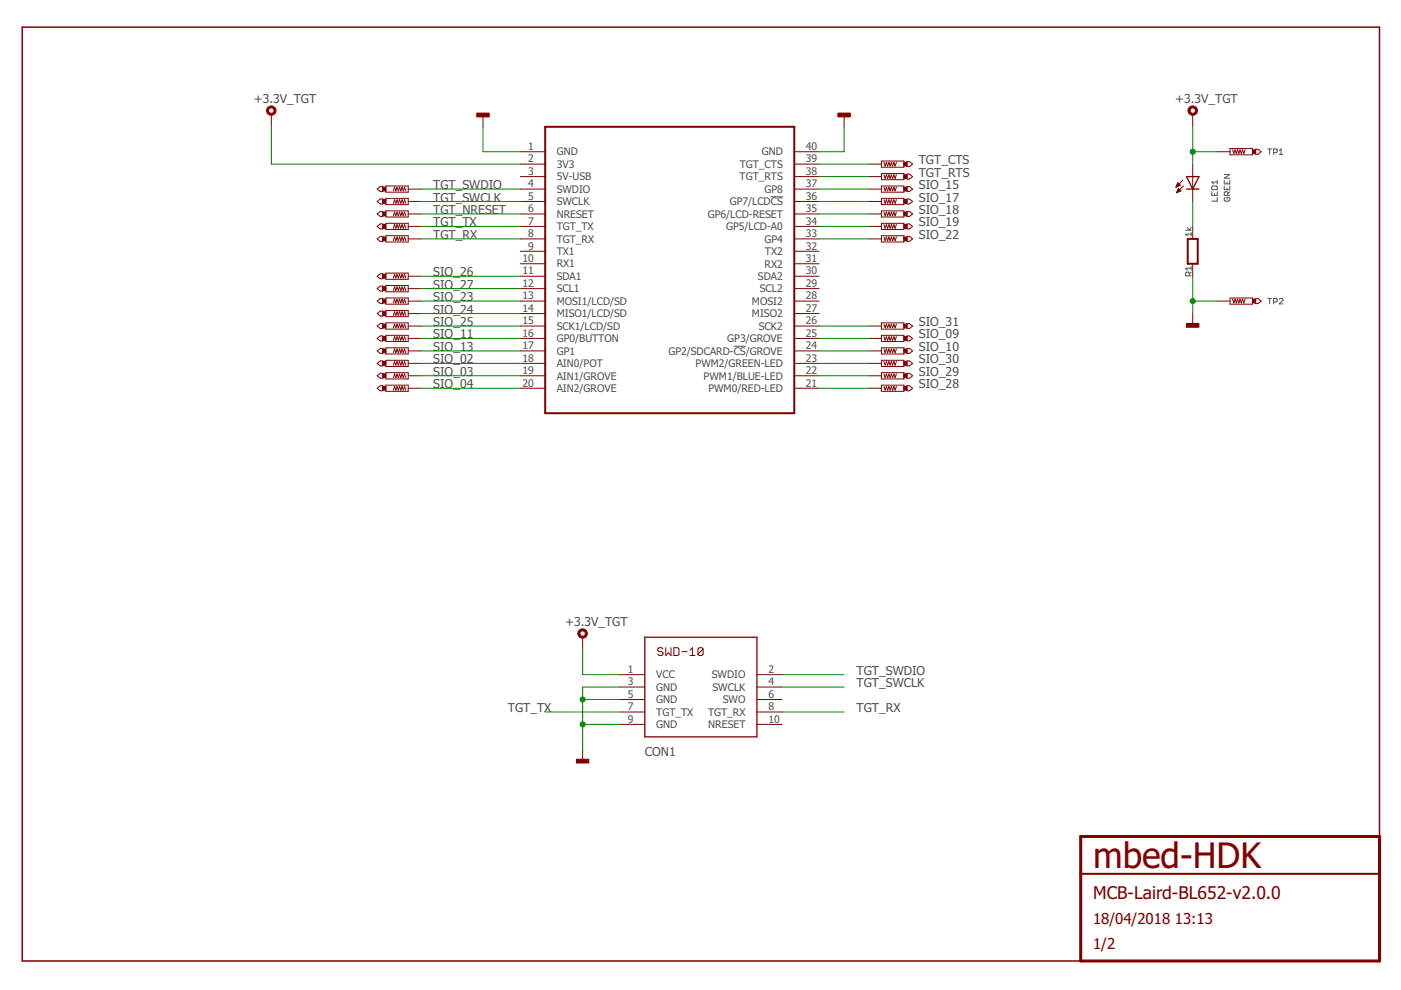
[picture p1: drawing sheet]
<svg xmlns="http://www.w3.org/2000/svg" width="297mm" height="210mm" viewBox="0 0 297 210" stroke-linecap="round" stroke-linejoin="round" font-family="sans-serif">
<g fill="none" stroke="#505050" stroke-width=".21">
<path d="M256.9 39.6l.2-.2h.8l.2 .2v.6h-1.2zM258.1 38.2v.8M258.1 38.6h-1.2l.4 .4M259.6 38.2v.8h1.1v-.8M259.6 39.4v.8h1.1v-.8M259.6 37h1.1l-1.1 .8h1.1M260.1 38.6v.4M260.1 39.8v.4M268.8 31.6h.8M269.2 31.6v1.1M270 32.4h.6l.2-.2v-.4l-.2-.2h-.6v1.1M271.2 32l.4-.4v1.1"/>
<path d="M271.2 32.7h.8M163.4 41.7h2.6M251.4 48.8h1.1M251.8 48.2l.4 .6 .3-.6M252.2 58.5v-.6l-.2-.2h-.4l-.2 .2v.6h1.1M252.5 49.7h-1.1l.4 .3M252.5 49.3v.7M252.5 56.5v.8M252.5 57.7l-.3 .4M252.5 56.9h-1.1l.4 .4M256.9 40.7v.7h1.2v-.7M257.5 41v.4"/>
<path d="M258.1 41.9v.8h-1.2M259.8 41.9l-.2 .2v.4l.2 .2h.7l.2-.2v-.4l-.2-.2h-.4v.3M260.3 41.4v-.5l-.2-.2h-.3l-.2 .2v.5h1.1M260.7 40.7l-.4 .3M155.6 73.4h2.5M268.8 63.3h.8M269.2 63.3v1.1M270 64h.6l.2-.2v-.3l-.2-.2h-.6v1.1M271.2 63.5l.2-.2h.4l.2 .2v.1l-.8 .8h.8"/>
</g>
<path d="M292.5 177.4v-171.6h-287.8v198h224.4" fill="none" stroke="#800000" stroke-width=".32"/>
<path d="M229.1 177.4h63.4v26.4h-63.4z" fill="none" stroke="#800000" stroke-width=".63"/>
<path d="M115.6 26.9h52.8v60.7h-52.8zM251.8 50.7h2.1v5.2h-2.1zM229.1 185.3h63.4" fill="none" stroke="#800000" stroke-width=".42"/>
<g fill="#800000" stroke="#800000" stroke-width=".21">
<path d="M56.7 22.9a1.01 1.01 0 0 1 1.6 0 1.01 1.01 0 0 1-.5 1.5 1.01 1.01 0 0 1-1.3-.9h.4a.59 .59 0 0 1 .9-.6 .59 .59 0 0 1 .1 1 .59 .59 0 0 1-.9-.3l-.1-.1h-.4z" fill-rule="evenodd"/>
<path d="M252.1 22.9a1 1 0 0 1 1.6 0 1 1 0 0 1-.5 1.5 1 1 0 0 1-1.3-.9h.4a.58 .58 0 0 1 .8-.6 .58 .58 0 0 1 .2 1 .58 .58 0 0 1-1-.3v-.1h-.4z" fill-rule="evenodd"/>
<path d="M122.7 133.7a1.01 1.01 0 0 1 1.6 0 1.01 1.01 0 0 1-.5 1.6 1.01 1.01 0 0 1-1.3-1h.4a.58 .58 0 0 1 .8-.6 .58 .58 0 0 1 .2 1 .58 .58 0 0 1-.9-.2l-.1-.2h-.4z" fill-rule="evenodd"/>
</g>
<g fill="none" stroke="#800000" stroke-width=".21">
<path d="M57.5 24.2v2.7M81.8 39.4h4.8v1.3h-4.8zM102.4 24.2v2.7M110.3 32.2h5.3M110.3 34.8h5.3M110.3 37.4h5.3M168.4 32.2h5.3M168.4 34.8h5.3M168.4 37.4h5.3M179 24.2v2.7M184.2 34.8h2.7M184.2 37.4h2.7"/>
<path d="M186.9 39.4h4.7v1.3h-4.7zM186.9 34.1h4.7v1.4h-4.7zM186.9 36.8h4.7v1.3h-4.7zM187.4 39.7l.3 .8 .2-.8 .3 .8 .3-.8 .2 .8 .3-.8 .3 .8 .2-.8 .3 .8 .3-.8M187.4 37l.3 .8 .2-.8 .3 .8 .3-.8 .2 .8 .3-.8 .3 .8 .2-.8 .3 .8 .3-.8M187.4 34.4l.3 .8 .2-.8 .3 .8 .3-.8 .2 .8 .3-.8 .3 .8 .2-.8 .3 .8 .3-.8M192.3 34.3h.5l.7 .5-.7 .5h-.5zM192.3 36.9h.5l.7 .5-.7 .6h-.5zM192.3 39.6h.5l.7 .5-.7 .5h-.5zM249.3 39.6h.2M249.4 39.5h.4M249.4 39.4h.7"/>
<path d="M249.5 39.2h.7M249.6 39.1h.5M249.6 39h.3M249.7 38.9h.1M249.7 38.8l.5 .5-.9 .4zM249.9 39.9l.5 .6-1 .4zM250.8 38.2l-1.5 1.5M250.9 39.4l-1.5 1.5M252.9 24.2v2.7M252.9 34.8v7.9M258.2 32.2h2.6M260.8 31.5h4.8v1.3h-4.8z"/>
<path d="M261.3 31.8l.3 .8 .3-.8 .2 .8 .3-.8 .3 .8 .2-.8 .3 .8 .2-.8 .3 .8 .3-.8M266.2 31.6h.5l.7 .6-.7 .5h-.5zM80 40.1l.6-.5h.6v1h-.6zM80 42.7l.6-.5h.6v1h-.6zM80 45.4l.6-.6h.6v1.1h-.6zM80 48l.6-.5h.6v1h-.6zM80 50.7l.6-.6h.6v1.1h-.6zM80 58.6l.6-.6h.6v1.1h-.6zM81.8 42.1h4.8v1.3h-4.8zM81.8 44.7h4.8v1.3h-4.8zM81.8 47.3h4.8v1.4h-4.8zM81.8 50h4.8v1.3h-4.8z"/>
<path d="M81.8 57.9h4.8v1.3h-4.8zM83.4 58.9l.3-.7 .2 .7 .3-.7 .3 .7 .2-.7 .3 .7 .2-.7 .3 .7 .3-.7 .2 .7M83.4 40.5l.3-.8 .2 .8 .3-.8 .3 .8 .2-.8 .3 .8 .2-.8 .3 .8 .3-.8 .2 .8M83.4 43.1l.3-.8 .2 .8 .3-.8 .3 .8 .2-.8 .3 .8 .2-.8 .3 .8 .3-.8 .2 .8M83.4 45.8l.3-.8 .2 .8 .3-.8 .3 .8 .2-.8 .3 .8 .2-.8 .3 .8 .3-.8 .2 .8M83.4 48.4l.3-.8 .2 .8 .3-.8 .3 .8 .2-.8 .3 .8 .2-.8 .3 .8 .3-.8 .2 .8M83.4 51l.3-.8 .2 .8 .3-.8 .3 .8 .2-.8 .3 .8 .2-.8 .3 .8 .3-.8 .2 .8M86.6 40.1h2.6M86.6 42.7h2.6M86.6 45.4h2.6M86.6 48h2.6M86.6 50.7h2.6"/>
<path d="M86.6 58.6h2.6M110.3 40.1h5.3M110.3 42.7h5.3M110.3 45.4h5.3M110.3 48h5.3M110.3 50.7h5.3M110.3 53.3h5.3M110.3 55.9h5.3M110.3 58.6h5.3M168.4 40.1h5.3M168.4 42.7h5.3M168.4 45.4h5.3"/>
<path d="M168.4 48h5.3M168.4 50.7h5.3M168.4 53.3h5.3M168.4 55.9h5.3M168.4 58.6h5.3M184.2 40.1h2.7M184.2 42.7h2.7M184.2 45.4h2.7M184.2 48h2.7M184.2 50.7h2.7M186.9 42.1h4.7v1.3h-4.7zM186.9 44.7h4.7v1.3h-4.7z"/>
<path d="M186.9 47.3h4.7v1.4h-4.7zM186.9 50h4.7v1.3h-4.7zM187.4 50.2l.3 .8 .2-.8 .3 .8 .3-.8 .2 .8 .3-.8 .3 .8 .2-.8 .3 .8 .3-.8M187.4 47.6l.3 .8 .2-.8 .3 .8 .3-.8 .2 .8 .3-.8 .3 .8 .2-.8 .3 .8 .3-.8M187.4 45l.3 .8 .2-.8 .3 .8 .3-.8 .2 .8 .3-.8 .3 .8 .2-.8 .3 .8 .3-.8M187.4 42.3l.3 .8 .2-.8 .3 .8 .3-.8 .2 .8 .3-.8 .3 .8 .2-.8 .3 .8 .3-.8M192.3 42.2h.5l.7 .5-.7 .5h-.5zM192.3 44.8h.5l.7 .6-.7 .5h-.5zM192.3 47.5h.5l.7 .5-.7 .5h-.5zM192.3 50.1h.5l.7 .6-.7 .5h-.5zM249.5 40.8h.2M249.6 40.6h.4"/>
<path d="M249.6 40.5h.7M249.7 40.4h.6M249.7 40.3h.4M249.8 40.1h.2M249.8 40h.1M252.9 48v2.7M252.9 55.9v2.7M80 63.8l.6-.5h.6v1.1h-.6zM80 61.2l.6-.5h.6v1h-.6zM80 66.5l.6-.5h.6v1h-.6zM80 69.1l.6-.5h.6v1.1h-.6zM80 71.8l.6-.6h.6v1.1h-.6z"/>
<path d="M80 74.4l.6-.5h.6v1h-.6zM80 77l.6-.5h.6v1.1h-.6zM80 79.7l.6-.6h.6v1.1h-.6zM81.8 63.2h4.8v1.3h-4.8zM81.8 60.5h4.8v1.4h-4.8zM81.8 65.8h4.8v1.3h-4.8zM81.8 68.5h4.8v1.3h-4.8zM81.8 71.1h4.8v1.3h-4.8zM81.8 73.7h4.8v1.4h-4.8zM81.8 76.4h4.8v1.3h-4.8zM81.8 79h4.8v1.3h-4.8zM83.4 61.6l.3-.8 .2 .8 .3-.8 .3 .8 .2-.8 .3 .8 .2-.8 .3 .8 .3-.8 .2 .8"/>
<path d="M83.4 64.2l.3-.8 .2 .8 .3-.8 .3 .8 .2-.8 .3 .8 .2-.8 .3 .8 .3-.8 .2 .8M83.4 66.9l.3-.8 .2 .8 .3-.8 .3 .8 .2-.8 .3 .8 .2-.8 .3 .8 .3-.8 .2 .8M83.4 69.5l.3-.8 .2 .8 .3-.8 .3 .8 .2-.8 .3 .8 .2-.8 .3 .8 .3-.8 .2 .8M83.4 72.2l.3-.8 .2 .8 .3-.8 .3 .8 .2-.8 .3 .8 .2-.8 .3 .8 .3-.8 .2 .8M83.4 74.8l.3-.8 .2 .8 .3-.8 .3 .8 .2-.8 .3 .8 .2-.8 .3 .8 .3-.8 .2 .8M83.4 77.4l.3-.8 .2 .8 .3-.8 .3 .8 .2-.8 .3 .8 .2-.8 .3 .8 .3-.8 .2 .8M86.6 63.8h2.6M86.6 61.2h2.6M86.6 66.5h2.6M86.6 69.1h2.6M86.6 71.8h2.6M86.6 74.4h2.6"/>
<path d="M86.6 77h2.6M86.6 79.7h2.6M110.3 63.8h5.3M110.3 61.2h5.3M110.3 66.5h5.3M110.3 69.1h5.3M110.3 71.8h5.3M110.3 74.4h5.3M110.3 77h5.3M110.3 79.7h5.3M168.4 63.8h5.3M168.4 61.2h5.3"/>
<path d="M168.4 66.5h5.3M168.4 69.1h5.3M168.4 71.8h5.3M168.4 74.4h5.3M168.4 77h5.3M168.4 79.7h5.3M184.2 69.1h2.7M184.2 71.8h2.7M184.2 74.4h2.7M184.2 77h2.7M184.2 79.7h2.7M186.9 68.5h4.7v1.3h-4.7z"/>
<path d="M186.9 71.1h4.7v1.3h-4.7zM186.9 73.7h4.7v1.4h-4.7zM186.9 76.4h4.7v1.3h-4.7zM186.9 79h4.7v1.3h-4.7zM187.4 79.3l.3 .8 .2-.8 .3 .8 .3-.8 .2 .8 .3-.8 .3 .8 .2-.8 .3 .8 .3-.8M187.4 76.6l.3 .8 .2-.8 .3 .8 .3-.8 .2 .8 .3-.8 .3 .8 .2-.8 .3 .8 .3-.8M187.4 74l.3 .8 .2-.8 .3 .8 .3-.8 .2 .8 .3-.8 .3 .8 .2-.8 .3 .8 .3-.8M187.4 71.4l.3 .8 .2-.8 .3 .8 .3-.8 .2 .8 .3-.8 .3 .8 .2-.8 .3 .8 .3-.8M187.4 68.7l.3 .8 .2-.8 .3 .8 .3-.8 .2 .8 .3-.8 .3 .8 .2-.8 .3 .8 .3-.8M192.3 68.6h.5l.7 .5-.7 .6h-.5zM192.3 71.2h.5l.7 .6-.7 .5h-.5zM192.3 73.9h.5l.7 .5-.7 .5h-.5z"/>
<path d="M192.3 76.5h.5l.7 .5-.7 .6h-.5zM192.3 79.1h.5l.7 .6-.7 .5h-.5zM252.9 66.5v2.6M258.2 63.8h2.6M260.8 63.2h4.8v1.3h-4.8zM261.3 63.4l.3 .8 .3-.8 .2 .8 .3-.8 .3 .8 .2-.8 .3 .8 .2-.8 .3 .8 .3-.8M266.2 63.3h.5l.7 .5-.7 .6h-.5zM80 82.3l.6-.5h.6v1h-.6zM81.8 81.7h4.8v1.3h-4.8zM83.4 80.1l.3-.8 .2 .8 .3-.8 .3 .8 .2-.8 .3 .8 .2-.8 .3 .8 .3-.8 .2 .8M83.4 82.7l.3-.8 .2 .8 .3-.8 .3 .8 .2-.8 .3 .8 .2-.8 .3 .8 .3-.8 .2 .8M86.6 82.3h2.6"/>
<path d="M110.3 82.3h5.3M168.4 82.3h5.3M184.2 82.3h2.7M186.9 81.7h4.7v1.3h-4.7zM187.4 81.9l.3 .8 .2-.8 .3 .8 .3-.8 .2 .8 .3-.8 .3 .8 .2-.8 .3 .8 .3-.8M192.3 81.8h.5l.7 .5-.7 .5h-.5zM123.5 135.1v2.7M140.6 137.6l-.3-.3h-.6l-.2 .3v.3l.2 .3h.6l.3 .2v.3l-.3 .3h-.6l-.2-.3M141.2 137.3v1.7l.5-.6 .6 .6v-1.7M142.9 137.3h.8l.3 .3v1.1l-.3 .3h-.8zM144.6 138.2h1.1M146.3 139h1.1"/>
<path d="M146.3 137.9l.5-.6v1.7M149.1 137.6l-.3-.3h-.5l-.3 .3v1.1M149.1 137.6v1.1l-.3 .3h-.5l-.3-.3M149.1 137.6l-1.1 1.1M123.5 158.9v2.6M131.4 143h5.3M131.4 145.7h5.3M131.4 148.3h5.3M131.4 151h5.3M131.4 153.6h5.3M160.5 143h5.3M160.5 145.7h5.3"/>
<path d="M160.5 148.3h5.3M160.5 151h5.3M160.5 153.6h5.3"/>
</g>
<g fill="#800000" stroke="#800000" stroke-width=".21">
<path d="M101.1 24h2.6v.8h-2.6z"/>
<path d="M177.7 24h2.6v.8h-2.6z"/>
<path d="M251.6 68.6h2.6v.8h-2.6z"/>
<path d="M265.5 31.8h.7v.8h-.7z"/>
<path d="M265.5 63.4h.7v.8h-.7z"/>
<path d="M122.2 161h2.6v.8h-2.6z"/>
<path d="M81.1 58.2h.7v.8h-.7z"/>
<path d="M81.1 60.8h.7v.8h-.7z"/>
<path d="M81.1 63.4h.7v.8h-.7z"/>
<path d="M81.1 66.1h.7v.8h-.7z"/>
<path d="M81.1 68.7h.7v.8h-.7z"/>
<path d="M81.1 71.4h.7v.8h-.7z"/>
<path d="M81.1 74h.7v.8h-.7z"/>
<path d="M81.1 76.6h.7v.8h-.7z"/>
<path d="M81.1 79.3h.7v.8h-.7z"/>
<path d="M81.1 81.9h.7v.8h-.7z"/>
<path d="M191.6 81.9h.7v.8h-.7z"/>
<path d="M191.6 79.3h.7v.8h-.7z"/>
<path d="M191.6 76.6h.7v.8h-.7z"/>
<path d="M191.6 74h.7v.8h-.7z"/>
<path d="M191.6 71.4h.7v.8h-.7z"/>
<path d="M191.6 50.2h.7v.9h-.7z"/>
<path d="M191.6 47.6h.7v.8h-.7z"/>
<path d="M191.6 45h.7v.8h-.7z"/>
<path d="M191.6 42.3h.7v.8h-.7z"/>
<path d="M191.6 39.7h.7v.8h-.7z"/>
<path d="M191.6 37h.7v.8h-.7z"/>
<path d="M191.6 34.4h.7v.8h-.7z"/>
<path d="M81.1 39.7h.7v.8h-.7z"/>
<path d="M81.1 42.3h.7v.8h-.7z"/>
<path d="M81.1 45h.7v.8h-.7z"/>
<path d="M81.1 47.6h.7v.8h-.7z"/>
<path d="M81.1 50.2h.7v.9h-.7z"/>
<path d="M191.6 68.7h.7v.8h-.7z"/>
</g>
<path d="M251.6 37.4h2.6l-1.3 2.7zM251.6 40.1h2.6M136.7 135.1h23.8v21.1h-23.8z" fill="none" stroke="#800000" stroke-width=".28"/>
<g fill="none" stroke="#008000" stroke-width=".21">
<path d="M57.5 26.9v7.9h52.8M102.4 26.9v5.3h7.9M173.7 34.8h10.5M173.7 37.4h10.5M179 26.9v5.3h-5.3M252.9 26.9v7.9M252.9 32.2h5.3M89.2 40.1h21.1M89.2 42.7h21.1M89.2 48h21.1M89.2 50.7h21.1M89.2 58.6h21.1"/>
<path d="M89.2 45.4h21.1M173.7 40.1h10.5M173.7 42.7h10.5M173.7 48h10.5M173.7 50.7h10.5M173.7 45.4h10.5M252.9 42.7v5.3M252.9 58.6v7.9M89.2 63.8h21.1M89.2 61.2h21.1M89.2 66.5h21.1M89.2 69.1h21.1"/>
<path d="M89.2 71.8h21.1M89.2 74.4h21.1M89.2 77h21.1M89.2 79.7h21.1M173.7 69.1h10.5M173.7 71.8h10.5M173.7 74.4h10.5M173.7 77h10.5M173.7 79.7h10.5M252.9 63.8h5.3M89.2 82.3h21.1M173.7 82.3h10.5"/>
<path d="M123.5 137.8v5.2h7.9M115.6 151h15.8M123.5 153.6h7.9M123.5 148.3h7.9M131.4 145.7h-7.9v13.2M165.8 143h13.2M165.8 145.7h13.2M165.8 151h13.2"/>
</g>
<g fill="#008000" stroke="#008000" stroke-width=".21">
<circle cx="252.9" cy="32.2" r=".53"/>
<circle cx="252.9" cy="63.8" r=".53"/>
<circle cx="123.5" cy="148.3" r=".53"/>
<circle cx="123.5" cy="153.6" r=".53"/>
</g>
<text font-size="7.5" fill="#800000" x="231.8" y="184">mbed-HDK</text>
<text font-size="3.7" fill="#800000" x="231.8" y="190.6">MCB-Laird-BL652-v2.0.0</text>
<g font-size="3.2" fill="#800000">
<text x="231.8" y="195.8">18/04/2018</text>
<text x="249.1" y="195.8">13:13</text>
<text x="231.8" y="201.1">1/2</text>
</g>
<g font-size="2.6" fill="#505050">
<text x="53.8" y="21.9">+3.3V_TGT</text>
<text x="249.2" y="21.9">+3.3V_TGT</text>
<text x="194.8" y="34.8">TGT_CTS</text>
<text x="91.8" y="40.1">TGT_SWDIO</text>
<text x="194.8" y="37.4">TGT_RTS</text>
<text x="194.8" y="40.1">SIO_15</text>
<text x="91.8" y="42.7">TGT_SWCLK</text>
<text x="91.8" y="45.4">TGT_NRESET</text>
<text x="194.8" y="45.4">SIO_18</text>
<text x="194.8" y="42.7">SIO_17</text>
<text x="91.8" y="48">TGT_TX</text>
<text x="91.8" y="50.6">TGT_RX</text>
<text x="194.8" y="50.6">SIO_22</text>
<text x="194.8" y="48">SIO_19</text>
<text x="91.8" y="58.6">SIO_26</text>
<text x="91.8" y="61.2">SIO_27</text>
<text x="91.8" y="63.8">SIO_23</text>
<text x="91.8" y="66.5">SIO_24</text>
<text x="91.8" y="69.1">SIO_25</text>
<text x="91.8" y="71.8">SIO_11</text>
<text x="194.8" y="71.8">SIO_09</text>
<text x="194.8" y="69.1">SIO_31</text>
<text x="91.8" y="74.4">SIO_13</text>
<text x="91.8" y="77">SIO_02</text>
<text x="194.8" y="74.4">SIO_10</text>
<text x="194.8" y="77">SIO_30</text>
<text x="91.8" y="79.7">SIO_03</text>
<text x="91.8" y="82.3">SIO_04</text>
<text x="194.8" y="79.7">SIO_29</text>
<text x="194.8" y="82.3">SIO_28</text>
<text x="119.8" y="132.7">+3.3V_TGT</text>
<text x="181.6" y="143">TGT_SWDIO</text>
<text x="181.6" y="145.7">TGT_SWCLK</text>
<text x="107.7" y="151">TGT_TX</text>
<text x="181.6" y="151">TGT_RX</text>
<text x="136.7" y="160.2">CON1</text>
</g>
<g font-size="2.2" fill="#505050">
<text x="112" y="31.8">1</text>
<text x="112" y="34.4">2</text>
<text x="118" y="33">GND</text>
<text x="118" y="35.6">3V3</text>
<text x="156.9" y="35.6">TGT_CTS</text>
<text x="161.5" y="33">GND</text>
<text x="170.8" y="34.4">39</text>
<text x="170.8" y="31.8">40</text>
<text x="112" y="37.1">3</text>
<text x="112" y="39.7">4</text>
<text x="118" y="38.2">5V-USB</text>
<text x="118" y="40.9">SWDIO</text>
<text x="156.8" y="38.2">TGT_RTS</text>
<text x="162.1" y="40.9">GP8</text>
<text x="170.8" y="39.7">37</text>
<text x="170.8" y="37.1">38</text>
<text x="112" y="42.4">5</text>
<text x="112" y="45">6</text>
<text x="112" y="47.6">7</text>
<text x="118" y="43.5">SWCLK</text>
<text x="118" y="46.2">NRESET</text>
<text x="150.1" y="46.2">GP6/LCD-RESET</text>
<text x="154.7" y="43.5">GP7/LCDCS</text>
<text x="170.8" y="47.6">34</text>
<text x="170.8" y="45">35</text>
<text x="170.8" y="42.4">36</text>
<text x="112" y="50.3">8</text>
<text x="112" y="52.9">9</text>
<text x="118" y="48.8">TGT_TX</text>
<text x="118" y="51.4">TGT_RX</text>
<text x="153.9" y="48.8">GP5/LCD-A0</text>
<text x="162.1" y="51.4">GP4</text>
<text x="170.8" y="52.9">32</text>
<text x="170.8" y="50.3">33</text>
<text x="110.8" y="55.6">10</text>
<text x="110.8" y="58.2">11</text>
<text x="118" y="54.1">TX1</text>
<text x="118" y="56.7">RX1</text>
<text x="118" y="59.4">SDA1</text>
<text x="160.7" y="59.4">SDA2</text>
<text x="162.1" y="56.7">RX2</text>
<text x="162.2" y="54.1">TX2</text>
<text x="170.8" y="58.2">30</text>
<text x="170.8" y="55.6">31</text>
<text x="110.8" y="60.8">12</text>
<text x="110.8" y="63.5">13</text>
<text x="118" y="62">SCL1</text>
<text x="118" y="64.6">MOSI1/LCD/SD</text>
<text x="159.4" y="64.6">MOSI2</text>
<text x="161.1" y="62">SCL2</text>
<text x="170.8" y="63.5">28</text>
<text x="170.8" y="60.8">29</text>
<text x="110.8" y="66.1">14</text>
<text x="110.8" y="68.8">15</text>
<text x="110.8" y="71.4">16</text>
<text x="118" y="67.3">MISO1/LCD/SD</text>
<text x="118" y="69.9">SCK1/LCD/SD</text>
<text x="159.4" y="67.3">MISO2</text>
<text x="160.9" y="69.9">SCK2</text>
<text x="170.8" y="71.4">25</text>
<text x="170.8" y="68.8">26</text>
<text x="170.8" y="66.1">27</text>
<text x="110.8" y="74">17</text>
<text x="110.8" y="76.7">18</text>
<text x="118" y="72.6">GP0/BUTTON</text>
<text x="118" y="75.2">GP1</text>
<text x="118" y="77.8">AIN0/POT</text>
<text x="141.7" y="75.2">GP2/SDCARD-CS/GROVE</text>
<text x="147.5" y="77.8">PWM2/GREEN-LED</text>
<text x="154.2" y="72.6">GP3/GROVE</text>
<text x="170.8" y="76.7">23</text>
<text x="170.8" y="74">24</text>
<text x="110.8" y="79.3">19</text>
<text x="110.8" y="82">20</text>
<text x="118" y="80.5">AIN1/GROVE</text>
<text x="118" y="83.1">AIN2/GROVE</text>
<text x="149.2" y="80.5">PWM1/BLUE-LED</text>
<text x="150.2" y="83.1">PWM0/RED-LED</text>
<text x="170.8" y="82">21</text>
<text x="170.8" y="79.3">22</text>
<text x="133.1" y="142.7">1</text>
<text x="139.2" y="143.8">VCC</text>
<text x="150.9" y="143.8">SWDIO</text>
<text x="162.9" y="142.7">2</text>
<text x="133.1" y="145.3">3</text>
<text x="133.1" y="147.9">5</text>
<text x="139.2" y="146.5">GND</text>
<text x="139.2" y="149.1">GND</text>
<text x="151.1" y="146.5">SWCLK</text>
<text x="153.2" y="149.1">SWO</text>
<text x="162.9" y="145.3">4</text>
<text x="162.9" y="147.9">6</text>
<text x="133.1" y="150.6">7</text>
<text x="133.1" y="153.2">9</text>
<text x="139.2" y="151.7">TGT_TX</text>
<text x="139.2" y="154.4">GND</text>
<text x="150.1" y="151.8">TGT_RX</text>
<text x="150.2" y="154.4">NRESET</text>
<text x="162.9" y="150.6">8</text>
<text x="162.9" y="153.2">10</text>
</g>
</svg>
